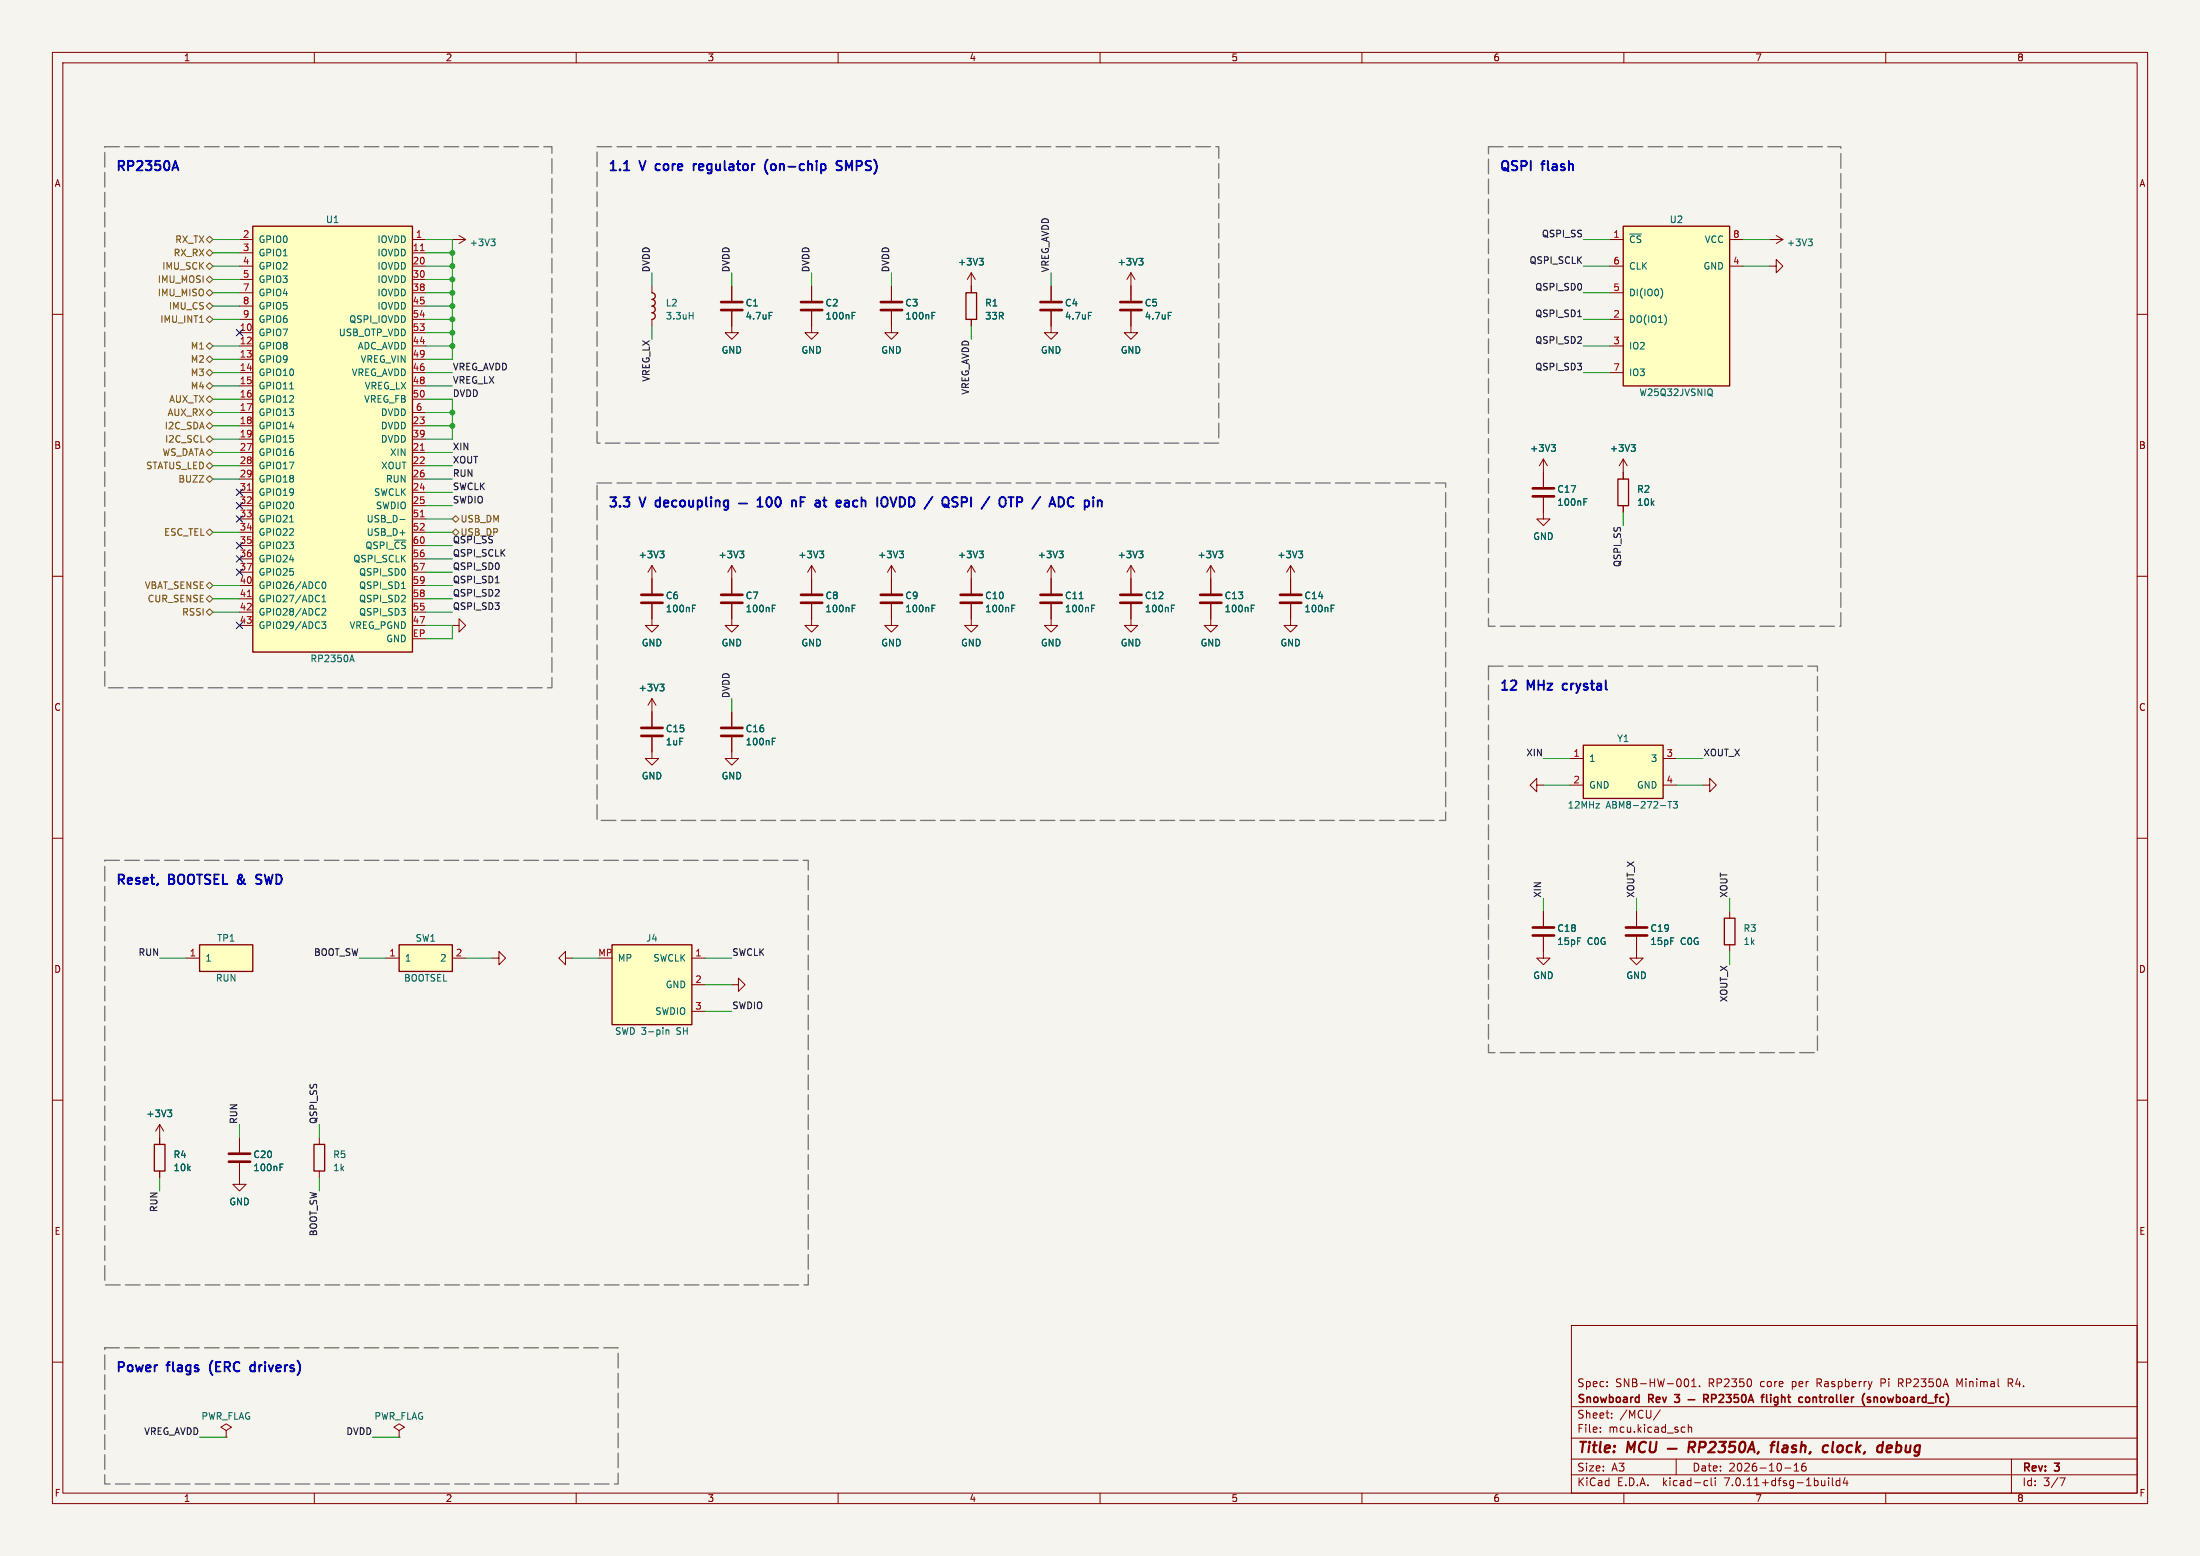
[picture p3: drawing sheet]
<svg xmlns="http://www.w3.org/2000/svg" width="420mm" height="297mm" viewBox="0 0 420 297" stroke-linecap="round" stroke-linejoin="round" font-family="sans-serif">
<path d="M0 0h420v297h-420z" fill="#f5f4ef" stroke="#f5f4ef" stroke-width=".19"/>
<g fill="none" stroke="#840000" stroke-width=".19">
<path d="M10 10h400v277h-400zM12 12h396v273h-396zM60 10v2M110 10v2M160 10v2M210 10v2M260 10v2M310 10v2M360 10v2M10 60h2M45.7 45.7h2.6M45.7 48.3h2.6"/>
<path d="M45.7 50.8h2.6M45.7 53.3h2.6M45.7 55.9h2.6M45.7 58.4h2.6M78.7 45.7h2.6M78.7 48.3h2.6M78.7 50.8h2.6M78.7 53.3h2.6M78.7 55.9h2.6M78.7 58.4h2.6M86.4 45.7h2.5M87.6 45l1.3 .7"/>
<path d="M88.9 45.7l-1.3 .8M124.5 54.6v1.3M139.7 59.2v4.3h1.3l-1.3 1.3-1.3-1.3h1.3M139.7 54.6v3.1M154.9 59.2v4.3h1.3l-1.3 1.3-1.2-1.3h1.2M154.9 54.6v3.1M170.2 59.2v4.3h1.2l-1.2 1.3-1.3-1.3h1.3M170.2 54.6v3.1M185.4 52.1v3.8M185.4 52.1l-.7 1.2M185.4 52.1l.8 1.2M200.7 59.2v4.3h1.2l-1.2 1.3-1.3-1.3h1.3"/>
<path d="M200.7 54.6v3.1M215.9 59.2v4.3h1.3l-1.3 1.3-1.3-1.3h1.3M215.9 52.1v5.6M215.9 52.1l-.8 1.2M215.9 52.1l.8 1.2M307.3 45.7h2.6M307.3 50.8h2.6M307.3 55.9h2.6M330.2 45.7h2.5M330.2 50.8h2.5M337.8 50.8h1.3v-1.3l1.3 1.3-1.3 1.3v-1.3M337.8 45.7h2.6"/>
<path d="M339.1 45l1.3 .7M340.4 45.7l-1.3 .8M408 60h2M45.7 63.5h2.6M45.7 66h2.6M45.7 68.6h2.6M45.7 71.1h2.6M45.7 73.7h2.6M45.7 76.2h2.6M45.7 78.7h2.6M45.7 61h2.6M78.7 63.5h2.6"/>
<path d="M78.7 66h2.6M78.7 68.6h2.6M78.7 71.1h2.6M78.7 73.7h2.6M78.7 76.2h2.6M78.7 78.7h2.6M78.7 61h2.6M124.5 61v1.2M185.4 61v1.2M307.3 66h2.6M307.3 71.1h2.6M307.3 61h2.6"/>
<path d="M45.7 81.3h2.6M45.7 83.8h2.6M45.7 86.4h2.6M45.7 88.9h2.6M45.7 94h2.6M45.7 96.5h2.6M45.7 91.4h2.6M45.7 99.1h2.6M78.7 81.3h2.6M78.7 83.8h2.6M78.7 86.4h2.6M78.7 88.9h2.6"/>
<path d="M78.7 94h2.6M78.7 96.5h2.6M78.7 91.4h2.6M78.7 99.1h2.6M294.6 94.7v4.4h1.3l-1.3 1.2-1.2-1.2h1.2M294.6 87.6l-.7 1.3M294.6 87.6v5.6M294.6 87.6l.8 1.3M309.9 87.6l-.8 1.3M309.9 87.6v3.8M309.9 96.5v1.3M309.9 87.6l.7 1.3"/>
<path d="M10 110h2M45.7 101.6h2.6M45.7 104.1h2.6M45.7 106.7h2.6M45.7 109.2h2.6M45.7 111.8h2.6M45.7 114.3h2.6M45.7 116.8h2.6M45.7 119.4h2.6M78.7 101.6h2.6M78.7 104.1h2.6M78.7 106.7h2.6"/>
<path d="M78.7 109.2h2.6M78.7 111.8h2.6M78.7 114.3h2.6M78.7 116.8h2.6M78.7 119.4h2.6M86.4 119.4h1.2v-1.3l1.3 1.3-1.3 1.3v-1.3M124.5 115.1v4.3h1.2l-1.2 1.3-1.3-1.3h1.3M124.5 108v5.5M124.5 108l-.8 1.2M124.5 108l.7 1.2M139.7 115.1v4.3h1.3l-1.3 1.3-1.3-1.3h1.3M139.7 108v5.5"/>
<path d="M139.7 108l-.8 1.2M139.7 108l.8 1.2M154.9 115.1v4.3h1.3l-1.3 1.3-1.2-1.3h1.2M154.9 108v5.5M154.9 108l-.7 1.2M154.9 108l.8 1.2M170.2 115.1v4.3h1.2l-1.2 1.3-1.3-1.3h1.3M170.2 108v5.5M170.2 108l-.8 1.2M170.2 108l.7 1.2M185.4 115.1v4.3h1.3l-1.3 1.3-1.3-1.3h1.3M185.4 108v5.5"/>
<path d="M185.4 108l-.7 1.2M185.4 108l.8 1.2M200.7 115.1v4.3h1.2l-1.2 1.3-1.3-1.3h1.3M200.7 108v5.5M200.7 108l-.8 1.2M200.7 108l.7 1.2M215.9 115.1v4.3h1.3l-1.3 1.3-1.3-1.3h1.3M215.9 108v5.5M215.9 108l-.8 1.2M215.9 108l.8 1.2M231.1 115.1v4.3h1.3l-1.3 1.3-1.2-1.3h1.2M231.1 108v5.5"/>
<path d="M231.1 108l-.7 1.2M231.1 108l.8 1.2M246.4 115.1v4.3h1.2l-1.2 1.3-1.3-1.3h1.3M246.4 108v5.5M246.4 108l-.8 1.2M246.4 108l.7 1.2M408 110h2M124.5 133.4v5.5M124.5 133.4l-.8 1.2M124.5 133.4l.7 1.2M139.7 135.9v3M10 160h2"/>
<path d="M124.5 140.5v4.3h1.2l-1.2 1.3-1.3-1.3h1.3M139.7 140.5v4.3h1.3l-1.3 1.3-1.3-1.3h1.3M293.4 149.9v-1.3l-1.3 1.3 1.3 1.2v-1.2h1.2M299.7 144.8h2.6M299.7 149.9h2.6M317.5 144.8h2.5M317.5 149.9h2.5M325.1 149.9h1.3v-1.3l1.3 1.3-1.3 1.2v-1.2M408 160h2M294.6 178.6v4.3h1.3l-1.3 1.3-1.2-1.3h1.2M294.6 174v3M312.4 178.6v4.3h1.3l-1.3 1.3-1.3-1.3h1.3"/>
<path d="M312.4 174v3M330.2 174v1.3M35.6 182.9h2.5M73.7 182.9h2.5M86.4 182.9h2.5M94 182.9h1.2v-1.3l1.3 1.3-1.3 1.3v-1.3M107.9 182.9v-1.3l-1.2 1.3 1.2 1.3v-1.3h1.3M132.1 182.9h2.5M132.1 188h2.5M132.1 193h2.5M139.7 188h1.3v-1.3l1.2 1.3-1.2 1.2v-1.2M330.2 180.3v1.3"/>
<path d="M10 210h2M30.5 214.6v3.8M30.5 214.6l-.8 1.3M30.5 214.6l.7 1.3M45.7 217.2v3M61 217.2v1.2M408 210h2M30.5 223.5v1.3M45.7 221.7v4.4h1.3l-1.3 1.2-1.3-1.2h1.3M61 223.5v1.3M10 260h2M300 253h108v32h-108z"/>
<path d="M408 260h2M43.2 273l1-.6-1-.6-1 .6 1 .6v1.3M43.2 274.3h.1M76.2 273l1-.6-1-.6-1 .6 1 .6v1.3M76.2 274.3h.1M300 278.5h108M300 274.5h108M300 268.5h108M305.5 273.2v.2M305.5 272.5v.1M307.7 270.5v.2M307.7 269.8v.1"/>
<path d="M316.9 269.1l-1.2 1.9M320 278.5v3M321.2 272.4l.5 .1M321.7 273.3l-.5 .1M322 263.2a.94 .94 0 0 1 0 1.5M322.3 272.5l.2-.1 .4 .1v.9M322.3 271.9v1.5M322.9 264.7h.9M322.9 263.6l.5-.4v1.5M324.4 264.5v.2M334.3 263.5v.9M342.5 279.7l.4-.4v1.5"/>
<path d="M344.4 279.3l-.2 .1a1.01 1.01 0 0 0 0 1.4l.5-.2 .1-.5-.3-.2h-.3l-.3 .2M362.4 264h.6M363 263.2h-.6v1.5M374.1 264.3l-.5-1.1v1.5M383.4 264h.5M383.7 264l.5 .7M383.9 263.2h-.5v1.5M384 278.5v6.5M60 285v2M110 285v2M160 285v2M210 285v2"/>
<path d="M260 285v2M300 281.5h108M310 285v2M325.6 282.6l.4 .1M326 283.5l-.4 .1M326.7 282.1v1.3l.2 .2M327.4 282.1v.1M327.4 282.6v1M340.7 280.2h1.2M342.5 280.8h.9M349.1 282.1v.1M349.1 282.6v1"/>
<path d="M349.8 282.1v1.3l.2 .2M351.2 282.7l-.4-.1-.3 .3 .2 .6h.5M351.2 282.1v1.5M352.2 282l-.3 1.1h.9M352.6 282.6v1M360 285v2M393.2 282.1h1l-.6 1.5"/>
</g>
<g fill="none" stroke="#840000" stroke-width=".4">
<path d="M318.4 276.5h1.7M322.4 276.3h.8a.55 .55 0 0 0 .4-.5 .55 .55 0 0 0-.3-.6h-.8l-.2 2M322.9 276.3l.5 .9M324.4 276.3h.8a.55 .55 0 0 0 .4-.5 .55 .55 0 0 0-.3-.6h-.8l-.2 2M326.4 275.4l.3-.2h.5l.3 .2v.4l-.1 .3-1.3 1.1h1.2M328.3 275.2h1.2l-.8 .8 .6 .2-.1 .8-.3 .2h-.6l-.3-.2M331.3 275.2h-1l-.2 1 .3-.2 .7 .1 .2 .2-.2 .7-.3 .2h-.5l-.3-.2M332.3 275.4a.46 .46 0 0 1 .5-.2 .46 .46 0 0 1 .4 .4 1.15 1.15 0 0 1-.8 1.6l-.2-.1a1.53 1.53 0 0 1 .1-1.7zM333.6 277.2l.9-2 .5 2M333.9 276.6h.9M335.7 277.1l-.2 .4M338 275.9h.7"/>
<path d="M338.8 275.2l-.4 .1-.1 .2-.2 1.7M339.5 275.2l-.2 1.7 .2 .3M348.5 275.9l.5 .1M348.9 277.1l-.2 .1M350 275.2l-.2 1.7 .2 .3M360.2 276.5l1-.2-.1-.3-.5-.1-.4 .3v.9h.8"/>
</g>
<g fill="none" stroke="#840000" stroke-width=".3">
<path d="M319.7 266.2h.9M319.7 267.5l.2 .2M322.3 267.2h1.2M325.3 267l.7-.1 .1-.2-.1-.4-.2-.1h-.5v1.5M325.6 267l.5 .7M326.8 267l.7-.1 .1-.2-.1-.4-.2-.1h-.5v1.5M328.2 266.3l.6-.1 .2 .1v.3l-.9 1.1h.9M329.5 266.2h1l-.5 .6 .4 .1v.6l-.2 .2-.7-.2M331.8 266.2h-.7l-.1 .7 .3-.1h.5l.1 .2-.1 .5-.2 .2-.6-.2M332.7 266.3l.1-.1a.8 .8 0 0 1 .5 .7 .8 .8 0 0 1-.5 .8 1 1 0 0 1-.1-1.4zM333.8 267.7l.5-1.5 .5 1.5M333.9 267.3h.7"/>
<path d="M336.2 266.7h.6M336.8 266.2l-.4 .2v1.3M337.3 266.2v1.3l.2 .2M338 266.2v.1M338 266.7v1M344.8 266.8l.4-.1 .3 .3v.4l-.3 .3-.4-.1-.1-.2zM356.7 267.2l.3 .1 .1 .2-.2 .2h-.3M356.7 266.7l.3 .1M357.8 266.8l.2-.1 .3 .1 .1 .9M357.8 266.7v1"/>
</g>
<g fill="none" stroke="#006464" stroke-width=".19">
<path d="M93.7 45.6h.8l-.4 .5M94.3 46.1l.2 .3v.3l-.2 .2M132.3 59.6v1.3M146.8 59.6h.6M162.7 59.6h.6M177.9 59.6h.6M186.9 49.3h.8l-.4 .5M187.5 49.8l.2 .2v.3l-.2 .3M207.8 59.6h.6M217.4 49.3h.8l-.4 .5M218 49.8l.2 .2v.3l-.2 .3M223 59.6h.6"/>
<path d="M317.1 55.1a1.49 1.49 0 0 1 0 1.8M345.2 45.6h.8l-.5 .5M345.7 46.1l.3 .3v.3l-.3 .2M55.3 74.2h.7M131.6 60.2h.7M162.7 60.2h.4M177.9 60.2h.4M318.1 60.6v.9M326.7 74.3a.91 .91 0 0 1 0 1.1l.2 .2M55.3 99.6h.7M76.4 99.2h.9M296.2 84.9h.7l-.4 .5"/>
<path d="M296.7 85.4l.2 .2v.3l-.2 .2M302.4 95.8h.4M302.4 95.2h.6M311.4 84.9h.8l-.4 .5M311.9 85.4l.3 .2v.3l-.3 .2M61.4 118.7h.8l-.4 .5 .3 .1v.5l-.1 .2-.6-.2M61.5 116.3l.5-.2 .2 .4-.8 .9h.8M61.5 114.9h.7M61.5 114l.3-.4v1.3M61.6 111.2l.2-.1a.68 .68 0 0 1 .4 .6 .68 .68 0 0 1-.4 .6l-.3-.4zM76.7 112.3h.7M126 105.2h.8l-.5 .5"/>
<path d="M126.5 105.7l.3 .2v.3l-.3 .3M132.2 116.1h.4M132.2 115.5h.6M141.2 105.2h.8l-.4 .5M141.8 105.7l.2 .2v.3l-.2 .3M147.4 116.1h.5M147.4 115.5h.6M156.5 105.2h.7l-.4 .5M157 105.7l.2 .2v.3l-.2 .3M162.7 116.1h.4M162.7 115.5h.6M171.7 105.2h.8l-.4 .5"/>
<path d="M172.2 105.7l.3 .2v.3l-.3 .3M177.9 116.1h.4M177.9 115.5h.6M186.9 105.2h.8l-.4 .5M187.5 105.7l.2 .2v.3l-.2 .3M193.2 116.1h.4M193.2 115.5h.6M202.2 105.2h.8l-.5 .5M202.7 105.7l.3 .2v.3l-.3 .3M206 114.3h.8M208.4 116.1h.4M208.4 115.5h.6"/>
<path d="M217.4 105.2h.8l-.4 .5M218 105.7l.2 .2v.3l-.2 .3M223.6 116.1h.5M223.6 115.5h.6M232.7 105.2h.7l-.4 .5M233.2 105.7l.2 .2v.3l-.2 .3M238.9 116.1h.4M238.9 115.5h.6M247.9 105.2h.8l-.4 .5M248.4 105.7l.3 .2v.3l-.3 .3M254.1 116.1h.4M254.1 115.5h.6"/>
<path d="M66.9 125.9h.6M67.2 125l.4 1.3M126 130.6h.8l-.5 .5M126.5 131.1l.3 .2v.3l-.3 .3M147.4 141.5h.5M147.4 140.9h.6M318.4 153h.7M318.8 153v1.2M319.4 153h.8l-.4 .5 .4 .1v.5l-.2 .1-.6-.1M127.2 196.6v.8M127.2 196.7l.1-.1h.3l.1 .8M32 211.9h.8l-.4 .5"/>
<path d="M32.5 212.4l.3 .2v.3l-.3 .2M53.5 222.8h.4M53.5 222.2h.6"/>
</g>
<g fill="none" stroke="#840000" stroke-width=".51">
<path d="M137.7 59.2h4M137.7 57.7h4M152.9 59.2h4.1M152.9 57.7h4.1M168.1 59.2h4.1M168.1 57.7h4.1M198.6 59.2h4.1M198.6 57.7h4.1M213.9 59.2h4M213.9 57.7h4M292.6 94.7h4.1M292.6 93.2h4.1"/>
<path d="M122.4 115.1h4.1M122.4 113.5h4.1M137.7 115.1h4M137.7 113.5h4M152.9 115.1h4.1M152.9 113.5h4.1M168.1 115.1h4.1M168.1 113.5h4.1M183.4 115.1h4.1M183.4 113.5h4.1M198.6 115.1h4.1M198.6 113.5h4.1"/>
<path d="M213.9 115.1h4M213.9 113.5h4M229.1 115.1h4.1M229.1 113.5h4.1M244.3 115.1h4.1M244.3 113.5h4.1M122.4 138.9h4.1M137.7 138.9h4M122.4 140.5h4.1M137.7 140.5h4M292.6 178.6h4.1M292.6 177h4.1"/>
<path d="M310.4 178.6h4.1M310.4 177h4.1M43.7 221.7h4.1M43.7 220.2h4.1"/>
</g>
<path d="M48.3 43.2h30.4v81.3h-30.4zM124.5 55.9a.64 .64 0 0 1 .6 .6 .64 .64 0 0 1-.6 .7 .64 .64 0 0 1 .6 .6 .64 .64 0 0 1-.6 .6 .64 .64 0 0 1 .6 .7 .64 .64 0 0 1-.6 .6 .64 .64 0 0 1 .6 .6 .64 .64 0 0 1-.6 .7M184.4 55.9h2v5.1h-2zM309.9 43.2h20.3v30.5h-20.3zM308.9 91.4h2v5.1h-2zM302.3 142.2h15.2v10.2h-15.2zM329.2 175.3h2v5h-2zM38.1 180.3h10.2v5.1h-10.2zM76.2 180.3h10.2v5.1h-10.2zM116.8 180.3h15.3v15.3h-15.3zM29.5 218.4h2v5.1h-2zM59.9 218.4h2.1v5.1h-2.1z" fill="none" stroke="#840000" stroke-width=".25"/>
<g fill="#ffffc2" stroke="#ffffc2" stroke-width=".19">
<path d="M48.3 43.2h30.4v81.3h-30.4z"/>
<path d="M116.8 180.3h15.3v15.3h-15.3z"/>
<path d="M38.1 180.3h10.2v5.1h-10.2z"/>
<path d="M76.2 180.3h10.2v5.1h-10.2z"/>
<path d="M309.9 43.2h20.3v30.5h-20.3z"/>
<path d="M302.3 142.2h15.2v10.2h-15.2z"/>
</g>
<path d="M80.3 47.8h.7M47.2 93.6h.8M80.3 85.9h.7M80.3 98.6h.7M47.2 113.9h.8" fill="none" stroke="#a90000" stroke-width=".19"/>
<g fill="none" stroke="#725600" stroke-width=".19">
<path d="M39.4 58.4l.6-.6 .6 .6-.6 .7zM39.4 55.9l.6-.7 .6 .7-.6 .6zM39.4 53.3l.6-.6 .6 .6-.6 .7zM39.4 50.8l.6-.6 .6 .6-.6 .6zM39.4 48.3l.6-.7 .6 .7-.6 .6zM39.4 45.7l.6-.6 .6 .6-.6 .7zM39.4 66l.6-.6 .6 .6-.6 .7zM39.4 61l.6-.7 .6 .7-.6 .6zM39.4 78.7l.6-.6 .6 .6-.6 .7zM39.4 68.6l.6-.7 .6 .7-.6 .6zM39.4 71.1l.6-.6 .6 .6-.6 .7zM39.4 73.7l.6-.7 .6 .7-.6 .6z"/>
<path d="M39.4 76.2l.6-.6 .6 .6-.6 .6zM39.4 88.9l.6-.6 .6 .6-.6 .6zM39.4 81.3l.6-.7 .6 .7-.6 .6zM39.4 91.4l.6-.6 .6 .6-.6 .7zM39.4 86.4l.6-.7 .6 .7-.6 .6zM40 83.2l.6 .6-.6 .7-.6-.7zM86.4 99.1l.6-.7 .6 .7-.6 .6zM39.4 111.8l.6-.7 .6 .7-.6 .6zM39.4 101.6l.6-.6 .6 .6-.6 .6zM39.4 114.3l.6-.6 .6 .6-.6 .6zM39.4 116.8l.6-.6 .6 .6-.6 .7zM86.4 101.6l.6-.6 .6 .6-.6 .6z"/>
</g>
<path d="M301.2 60.4h.7M94.6 111.2h.7" fill="none" stroke="#0f0f0f" stroke-width=".19"/>
<g fill="none" stroke="#0000c2" stroke-width=".36">
<path d="M33 32h.9M33.5 30.7l.6 1.8M119.1 32.5h1.1M125.2 31.5v.8M132.4 31.3v1.2M132.9 31.3l-.3 .1-.2 .3M146.6 30.5a2.06 2.06 0 0 0 0 2.7M147.5 31.3l-.3 .4v.5l.3 .3M160.7 30.8l-.7-.1-.2 .2v.5l.7 .3 .2 .5-.3 .3-.7-.1M162.1 32l-.6-1.3v1.8M125.2 95.7v.8M141.1 96.1h1.5"/>
<path d="M144.6 96.7h1M144.6 95.4l.5-.5v1.8M146.5 95.1l.4-.2a1.13 1.13 0 0 1 0 1.8l-.3-.1-.2-.2-.1-.8zM148.3 95l.3-.1a1.13 1.13 0 0 1 0 1.8h-.2a1.2 1.2 0 0 1-.1-1.7zM151.2 95.5v1.2M151.2 95.7a.45 .45 0 0 1 .8 .1v.9M152.8 95.8h.6M153.7 94.9h-.9v1.8M163.5 95.5h-.3l-.4 .4 .1 .6 .6 .2M171.2 94.9l-.6 1.8M172.2 94.9h-.4v1.8h.4M183.6 94.9h.7l.2 .2a.49 .49 0 0 1-.2 .8h-.7"/>
<path d="M185.4 94.9v1.8M192.5 94.9h1M198.6 94.8l-1.6 2.3M204.6 94.9l.3 .2M204.9 96.5l-.3 .2M207.6 95.5l.3 .4v.5l-.3 .3M208.7 94.9v.2M208.7 95.5v1.2M298.4 130.6v.9M48.9 168.6h.9M49.9 167l-.7-.1-.3 .4 .2 .4 .7 .3M48.6 260.7l-.5-.1-.3 .3v.5l.2 .3h.6"/>
</g>
<path d="M20 28h85.4v103.3h-85.4v-103.3M114 28h118.7v56.6h-118.7v-56.6M284.2 28h67.2v91.5h-67.2v-91.5M114 92.2h162v64.4h-162v-64.4M284.2 127.2h62.8v73.7h-62.8v-73.7M20 164.2h134.3v81.1h-134.3v-81.1M20 257.3h98v26h-98v-26" fill="none" stroke="#787878" stroke-width=".25" stroke-dasharray="2.8 1"/>
<g fill="none" stroke="#009600" stroke-width=".19">
<path d="M40.6 50.8h5.1M40.6 48.3h5.1M40.6 53.3h5.1M40.6 45.7h5.1M40.6 55.9h5.1M40.6 58.4h5.1M81.3 50.8h5.1M81.3 48.3h5.1M81.3 53.3h5.1M81.3 45.7h5.1v22.9h-5.1M81.3 55.9h5.1M81.3 58.4h5.1"/>
<path d="M124.5 52.1v2.5M139.7 52.1v2.5M154.9 52.1v2.5M170.2 52.1v2.5M200.7 52.1v2.5M302.3 50.8h5M302.3 45.7h5M302.3 55.9h5M332.7 50.8h5.1M332.7 45.7h5.1M40.6 66h5.1M40.6 71.1h5.1"/>
<path d="M40.6 76.2h5.1M40.6 78.7h5.1M40.6 73.7h5.1M40.6 61h5.1M40.6 68.6h5.1M81.3 66h5.1M81.3 71.1h5.1M81.3 76.2h5.1v7.6h-5.1M81.3 78.7h5.1M81.3 73.7h5.1M81.3 63.5h5.1M81.3 61h5.1"/>
<path d="M124.5 62.2v2.6M185.4 62.2v2.6M302.3 66h5M302.3 71.1h5M302.3 61h5M40.6 81.3h5.1M40.6 83.8h5.1M40.6 86.4h5.1M40.6 88.9h5.1M40.6 91.4h5.1M81.3 81.3h5.1M81.3 86.4h5.1"/>
<path d="M81.3 88.9h5.1M81.3 91.4h5.1M81.3 94h5.1M81.3 96.5h5.1M81.3 99.1h5.1M309.9 97.8v2.5M40.6 114.3h5.1M40.6 116.8h5.1M40.6 101.6h5.1M40.6 111.8h5.1M81.3 119.4h5.1v2.5h-5.1M81.3 114.3h5.1"/>
<path d="M81.3 116.8h5.1M81.3 101.6h5.1M81.3 111.8h5.1M81.3 104.1h5.1M81.3 106.7h5.1M81.3 109.2h5.1M139.7 133.4v2.5M294.6 149.9h5.1M294.6 144.8h5.1M320 149.9h5.1M320 144.8h5.1M294.6 171.5v2.5"/>
<path d="M312.4 171.5v2.5M330.2 171.5v2.5M30.5 182.9h5.1M68.6 182.9h5.1M88.9 182.9h5.1M109.2 182.9h5.1M134.6 182.9h5.1M134.6 188h5.1M134.6 193h5.1M330.2 181.6v2.6M45.7 214.6v2.6M61 214.6v2.6"/>
<path d="M30.5 224.8v2.5M61 224.8v2.5M38.1 274.3h5.1M71.1 274.3h5.1"/>
</g>
<g fill="none" stroke="#000084" stroke-width=".19">
<path d="M45.1 62.9l1.2 1.2M46.3 62.9l-1.2 1.2M45.1 93.4l1.2 1.2M45.1 95.9l1.2 1.2M45.1 98.5l1.2 1.2M46.3 93.4l-1.2 1.2M46.3 95.9l-1.2 1.2M46.3 98.5l-1.2 1.2M45.1 103.5l1.2 1.2M45.1 106.1l1.2 1.2M45.1 108.6l1.2 1.2M45.1 118.8l1.2 1.2"/>
<path d="M46.3 103.5l-1.2 1.2M46.3 106.1l-1.2 1.2M46.3 108.6l-1.2 1.2M46.3 118.8l-1.2 1.2"/>
</g>
<g fill="#009600" stroke="#009600" stroke-width=".19">
<circle cx="86.4" cy="48.3" r=".46"/>
<circle cx="86.4" cy="50.8" r=".46"/>
<circle cx="86.4" cy="53.3" r=".46"/>
<circle cx="86.4" cy="55.9" r=".46"/>
<circle cx="86.4" cy="58.4" r=".46"/>
<circle cx="86.4" cy="61" r=".46"/>
<circle cx="86.4" cy="63.5" r=".46"/>
<circle cx="86.4" cy="66" r=".46"/>
<circle cx="86.4" cy="78.7" r=".46"/>
<circle cx="86.4" cy="81.3" r=".46"/>
</g>
<g font-size="2.8" fill="#840000">
<text x="301" y="277.9">Title:</text>
<text x="310.6" y="277.9">MCU</text>
<text x="340.6" y="277.9">flash,</text>
<text x="351.3" y="277.9">clock,</text>
<text x="362.5" y="277.9">debug</text>
</g>
<g font-size="2.5" fill="#0000c2">
<text x="22" y="32.8">RP2350A</text>
<text x="116" y="32.8">1.1</text>
<text x="122.4" y="32.8">V</text>
<text x="126" y="32.8">core</text>
<text x="133.9" y="32.8">regulator</text>
<text x="148.3" y="32.8">(on-chip</text>
<text x="162.7" y="32.8">SMPS)</text>
<text x="286.2" y="32.8">QSPI</text>
<text x="294.5" y="32.8">flash</text>
<text x="116" y="97">3.3</text>
<text x="122.4" y="97">V</text>
<text x="126" y="97">decoupling</text>
<text x="154.1" y="97">nF</text>
<text x="159.4" y="97">at</text>
<text x="164.1" y="97">each</text>
<text x="172.6" y="97">IOVDD</text>
<text x="182.5" y="97">/</text>
<text x="186.5" y="97">QSPI</text>
<text x="194.9" y="97">/</text>
<text x="198.8" y="97">OTP</text>
<text x="206" y="97">/</text>
<text x="210" y="97">ADC</text>
<text x="286.2" y="131.9">12</text>
<text x="291.7" y="131.9">MHz</text>
<text x="299.2" y="131.9">crystal</text>
<text x="22" y="169">Reset,</text>
<text x="32.3" y="169">BOOTSEL &amp;</text>
<text x="50.5" y="169">SWD</text>
<text x="22" y="262">Power</text>
<text x="32.1" y="262">flags</text>
<text x="40.8" y="262">(ERC</text>
<text x="49.4" y="262">drivers)</text>
</g>
<g font-size="2.1" fill="#840000">
<text x="301" y="268.2">Snowboard</text>
<text x="301" y="265">Spec:</text>
<text x="308.4" y="265">SNB-HW-001.</text>
<text x="314.8" y="268.2">Rev</text>
<text x="320.5" y="268.2">3</text>
<text x="326.2" y="265">RP2350</text>
<text x="336.2" y="265">core</text>
<text x="338.8" y="268.2">flight</text>
<text x="342.3" y="265">per</text>
<text x="346.5" y="268.2">controller</text>
<text x="347.2" y="265">Raspberry</text>
<text x="359.2" y="268.2">(snowboard_fc)</text>
<text x="359.6" y="265">Pi</text>
<text x="363.1" y="265">RP2350A</text>
<text x="374.4" y="265">Minimal</text>
<text x="384.3" y="265">R4.</text>
<text x="301" y="273.7">File:</text>
<text x="301" y="271">Sheet:</text>
<text x="307.1" y="273.7">mcu.kicad_sch</text>
<text x="309.2" y="271">/MCU/</text>
<text x="301" y="281.1">Size:</text>
<text x="307.6" y="281.1">A3</text>
<text x="323" y="281.1">Date:</text>
<text x="330" y="281.1">2026-10-16</text>
<text x="386" y="281.3">Rev:</text>
<text x="392.4" y="281.3">3</text>
<text x="301" y="283.9">KiCad</text>
<text x="308.7" y="283.9">E.D.A.</text>
<text x="317.6" y="283.9">kicad-cli</text>
<text x="329.5" y="283.9">7.0.11+dfsg-1build4</text>
<text x="386" y="283.9">Id:</text>
<text x="390.1" y="283.9">3/7</text>
</g>
<g font-size="1.8" fill="#840000">
<text x="35" y="11.9">1</text>
<text x="85" y="11.9">2</text>
<text x="135" y="11.9">3</text>
<text x="185" y="11.9">4</text>
<text x="235" y="11.9">5</text>
<text x="285" y="11.9">6</text>
<text x="335" y="11.9">7</text>
<text x="385" y="11.9">8</text>
<text x="10.3" y="35.9">A</text>
<text x="408.3" y="35.9">A</text>
<text x="10.3" y="85.9">B</text>
<text x="408.2" y="85.9">B</text>
<text x="10.3" y="135.9">C</text>
<text x="408.2" y="135.9">C</text>
<text x="10.3" y="185.9">D</text>
<text x="408.2" y="185.9">D</text>
<text x="10.3" y="235.9">E</text>
<text x="408.3" y="235.9">E</text>
<text x="10.3" y="285.9">F</text>
<text x="35" y="286.9">1</text>
<text x="85" y="286.9">2</text>
<text x="135" y="286.9">3</text>
<text x="185" y="286.9">4</text>
<text x="235" y="286.9">5</text>
<text x="285" y="286.9">6</text>
<text x="335" y="286.9">7</text>
<text x="385" y="286.9">8</text>
<text x="408.3" y="285.9">F</text>
</g>
<g font-size="1.8" fill="#725600">
<text x="33.4" y="46.6">RX_TX</text>
<text x="30.9" y="51.7">IMU_SCK</text>
<text x="33" y="49.1">RX_RX</text>
<text x="30" y="56.7">IMU_MISO</text>
<text x="30" y="54.2">IMU_MOSI</text>
<text x="32.1" y="59.3">IMU_CS</text>
<text x="30.5" y="61.8">IMU_INT1</text>
<text x="36.3" y="66.9">M1</text>
<text x="36.3" y="69.4">M2</text>
<text x="36.3" y="72">M3</text>
<text x="32.2" y="77.1">AUX_TX</text>
<text x="36.3" y="74.5">M4</text>
<text x="31.4" y="82.1">I2C_SDA</text>
<text x="31.9" y="79.6">AUX_RX</text>
<text x="27.8" y="89.8">STATUS_LED</text>
<text x="30.9" y="87.2">WS_DATA</text>
<text x="31.4" y="84.7">I2C_SCL</text>
<text x="34" y="92.3">BUZZ</text>
<text x="87.8" y="99.9">USB_DM</text>
<text x="31.2" y="102.5">ESC_TEL</text>
<text x="27.5" y="112.6">VBAT_SENSE</text>
<text x="28.1" y="115.2">CUR_SENSE</text>
<text x="34.7" y="117.7">RSSI</text>
</g>
<g font-size="1.8" fill="#a90000">
<text x="46.3" y="45.5">2</text>
<text x="79.3" y="45.5">1</text>
<text x="307.9" y="45.5">1</text>
<text x="330.8" y="45.5">8</text>
<text x="46.3" y="48">3</text>
<text x="46.3" y="50.5">4</text>
<text x="46.3" y="53.1">5</text>
<text x="78.7" y="48">11</text>
<text x="78.7" y="50.5">20</text>
<text x="78.7" y="53.1">30</text>
<text x="307.9" y="50.5">6</text>
<text x="330.8" y="50.5">4</text>
<text x="46.3" y="55.6">7</text>
<text x="46.3" y="58.2">8</text>
<text x="78.7" y="55.6">38</text>
<text x="78.7" y="58.2">45</text>
<text x="307.9" y="55.6">5</text>
<text x="45.7" y="63.2">10</text>
<text x="45.7" y="65.8">12</text>
<text x="46.3" y="60.7">9</text>
<text x="78.7" y="65.8">44</text>
<text x="78.7" y="63.2">53</text>
<text x="78.7" y="60.7">54</text>
<text x="307.9" y="60.7">2</text>
<text x="307.9" y="65.8">3</text>
<text x="45.7" y="68.3">13</text>
<text x="45.7" y="70.9">14</text>
<text x="78.7" y="70.9">46</text>
<text x="78.7" y="68.3">49</text>
<text x="307.9" y="70.9">7</text>
<text x="45.7" y="73.4">15</text>
<text x="45.7" y="75.9">16</text>
<text x="78.7" y="73.4">48</text>
<text x="78.7" y="75.9">50</text>
<text x="45.7" y="78.5">17</text>
<text x="45.7" y="81">18</text>
<text x="45.7" y="83.6">19</text>
<text x="78.7" y="81">23</text>
<text x="78.7" y="83.6">39</text>
<text x="79.3" y="78.5">6</text>
<text x="45.7" y="86.1">27</text>
<text x="45.7" y="88.6">28</text>
<text x="78.7" y="86.1">21</text>
<text x="78.7" y="88.6">22</text>
<text x="45.7" y="91.2">29</text>
<text x="45.7" y="93.7">31</text>
<text x="78.7" y="93.7">24</text>
<text x="78.7" y="91.2">26</text>
<text x="45.7" y="96.3">32</text>
<text x="45.7" y="98.8">33</text>
<text x="45.7" y="101.3">34</text>
<text x="78.7" y="96.3">25</text>
<text x="78.7" y="98.8">51</text>
<text x="78.7" y="101.3">52</text>
<text x="45.7" y="103.9">35</text>
<text x="45.7" y="106.4">36</text>
<text x="78.7" y="106.4">56</text>
<text x="78.7" y="103.9">60</text>
<text x="45.7" y="109">37</text>
<text x="45.7" y="111.5">40</text>
<text x="78.7" y="109">57</text>
<text x="78.7" y="111.5">59</text>
<text x="45.7" y="114">41</text>
<text x="45.7" y="116.6">42</text>
<text x="45.7" y="119.1">43</text>
<text x="78.7" y="119.1">47</text>
<text x="78.7" y="116.6">55</text>
<text x="78.7" y="114">58</text>
<text x="78.7" y="121.7">EP</text>
<text x="300.3" y="144.5">1</text>
<text x="300.3" y="149.6">2</text>
<text x="318.1" y="144.5">3</text>
<text x="318.1" y="149.6">4</text>
<text x="36.1" y="182.6">1</text>
<text x="74.2" y="182.6">1</text>
<text x="86.9" y="182.6">2</text>
<text x="114.1" y="182.6">MP</text>
<text x="132.6" y="182.6">1</text>
<text x="132.6" y="187.7">2</text>
<text x="132.6" y="192.8">3</text>
</g>
<g font-size="1.8" fill="#006464">
<text x="49.3" y="46.6">GPIO0</text>
<text x="62.1" y="42.8">U1</text>
<text x="72" y="46.6">IOVDD</text>
<text x="89.6" y="47.2">+3V3</text>
<text x="310.9" y="46.6">~{CS}</text>
<text x="318.7" y="42.8">U2</text>
<text x="325.4" y="46.6">VCC</text>
<text x="341" y="47.2">+3V3</text>
<text x="49.3" y="49.1">GPIO1</text>
<text x="49.3" y="51.7">GPIO2</text>
<text x="72" y="49.1">IOVDD</text>
<text x="72" y="51.7">IOVDD</text>
<text x="182.8" y="50.9">+3V3</text>
<text x="213.3" y="50.9">+3V3</text>
<text x="310.9" y="51.7">CLK</text>
<text x="325.1" y="51.7">GND</text>
<text x="49.3" y="54.2">GPIO3</text>
<text x="49.3" y="56.7">GPIO4</text>
<text x="49.3" y="59.3">GPIO5</text>
<text x="72" y="54.2">IOVDD</text>
<text x="72" y="56.7">IOVDD</text>
<text x="72" y="59.3">IOVDD</text>
<text x="127" y="58.7">L2</text>
<text x="142.2" y="58.7">C1</text>
<text x="157.5" y="58.7">C2</text>
<text x="172.7" y="58.7">C3</text>
<text x="188" y="58.7">R1</text>
<text x="203.2" y="58.7">C4</text>
<text x="218.4" y="58.7">C5</text>
<text x="310.9" y="56.7">DI(IO0)</text>
<text x="49.3" y="64.4">GPIO7</text>
<text x="49.3" y="61.8">GPIO6</text>
<text x="64.6" y="64.4">USB_OTP_VDD</text>
<text x="66.6" y="61.8">QSPI_IOVDD</text>
<text x="127" y="61.2">3.3uH</text>
<text x="142.2" y="61.2">4.7uF</text>
<text x="157.5" y="61.2">100nF</text>
<text x="172.7" y="61.2">100nF</text>
<text x="188" y="61.2">33R</text>
<text x="203.2" y="61.2">4.7uF</text>
<text x="218.4" y="61.2">4.7uF</text>
<text x="310.9" y="61.8">DO(IO1)</text>
<text x="49.3" y="66.9">GPIO8</text>
<text x="49.3" y="69.4">GPIO9</text>
<text x="49.3" y="72">GPIO10</text>
<text x="67.1" y="72">VREG_AVDD</text>
<text x="68.2" y="66.9">ADC_AVDD</text>
<text x="68.8" y="69.4">VREG_VIN</text>
<text x="137.7" y="67.7">GND</text>
<text x="152.9" y="67.7">GND</text>
<text x="168.1" y="67.7">GND</text>
<text x="198.6" y="67.7">GND</text>
<text x="213.9" y="67.7">GND</text>
<text x="310.9" y="66.9">IO2</text>
<text x="310.9" y="72">IO3</text>
<text x="49.3" y="74.5">GPIO11</text>
<text x="49.3" y="77.1">GPIO12</text>
<text x="69.4" y="77.1">VREG_FB</text>
<text x="69.5" y="74.5">VREG_LX</text>
<text x="312.9" y="75.8">W25Q32JVSNIQ</text>
<text x="49.3" y="79.6">GPIO13</text>
<text x="49.3" y="82.1">GPIO14</text>
<text x="72.6" y="82.1">DVDD</text>
<text x="72.6" y="79.6">DVDD</text>
<text x="49.3" y="84.7">GPIO15</text>
<text x="49.3" y="87.2">GPIO16</text>
<text x="49.3" y="89.8">GPIO17</text>
<text x="72.6" y="84.7">DVDD</text>
<text x="72.7" y="89.8">XOUT</text>
<text x="74.4" y="87.2">XIN</text>
<text x="292" y="86.4">+3V3</text>
<text x="307.2" y="86.4">+3V3</text>
<text x="49.3" y="92.3">GPIO18</text>
<text x="49.3" y="94.8">GPIO19</text>
<text x="71.3" y="94.8">SWCLK</text>
<text x="73.6" y="92.3">RUN</text>
<text x="297.2" y="94.2">C17</text>
<text x="312.4" y="94.2">R2</text>
<text x="49.3" y="97.4">GPIO20</text>
<text x="49.3" y="99.9">GPIO21</text>
<text x="69.9" y="99.9">USB_D-</text>
<text x="71.7" y="97.4">SWDIO</text>
<text x="297.2" y="96.7">100nF</text>
<text x="312.4" y="96.7">10k</text>
<text x="49.3" y="102.5">GPIO22</text>
<text x="49.3" y="105">GPIO23</text>
<text x="49.3" y="107.5">GPIO24</text>
<text x="67.4" y="107.5">QSPI_SCLK</text>
<text x="69.7" y="105">QSPI_~{CS}</text>
<text x="69.9" y="102.5">USB_D+</text>
<text x="121.8" y="106.8">+3V3</text>
<text x="137.1" y="106.8">+3V3</text>
<text x="152.3" y="106.8">+3V3</text>
<text x="167.5" y="106.8">+3V3</text>
<text x="182.8" y="106.8">+3V3</text>
<text x="198" y="106.8">+3V3</text>
<text x="213.3" y="106.8">+3V3</text>
<text x="228.5" y="106.8">+3V3</text>
<text x="243.7" y="106.8">+3V3</text>
<text x="292.6" y="103.3">GND</text>
<text x="49.3" y="110.1">GPIO25</text>
<text x="49.3" y="112.6">GPIO26/ADC0</text>
<text x="68.4" y="110.1">QSPI_SD0</text>
<text x="68.4" y="112.6">QSPI_SD1</text>
<text x="49.3" y="115.2">GPIO27/ADC1</text>
<text x="49.3" y="117.7">GPIO28/ADC2</text>
<text x="68.4" y="117.7">QSPI_SD3</text>
<text x="68.4" y="115.2">QSPI_SD2</text>
<text x="127" y="114.6">C6</text>
<text x="127" y="117.1">100nF</text>
<text x="142.2" y="114.6">C7</text>
<text x="142.2" y="117.1">100nF</text>
<text x="157.5" y="114.6">C8</text>
<text x="157.5" y="117.1">100nF</text>
<text x="172.7" y="114.6">C9</text>
<text x="172.7" y="117.1">100nF</text>
<text x="188" y="117.1">100nF</text>
<text x="188" y="114.6">C10</text>
<text x="203.2" y="117.1">100nF</text>
<text x="203.2" y="114.6">C11</text>
<text x="218.4" y="117.1">100nF</text>
<text x="218.4" y="114.6">C12</text>
<text x="233.7" y="117.1">100nF</text>
<text x="233.7" y="114.6">C13</text>
<text x="248.9" y="117.1">100nF</text>
<text x="248.9" y="114.6">C14</text>
<text x="49.3" y="120.2">GPIO29/ADC3</text>
<text x="66.6" y="120.2">VREG_PGND</text>
<text x="73.7" y="122.8">GND</text>
<text x="122.4" y="123.6">GND</text>
<text x="137.7" y="123.6">GND</text>
<text x="152.9" y="123.6">GND</text>
<text x="168.1" y="123.6">GND</text>
<text x="183.4" y="123.6">GND</text>
<text x="198.6" y="123.6">GND</text>
<text x="213.9" y="123.6">GND</text>
<text x="229.1" y="123.6">GND</text>
<text x="244.3" y="123.6">GND</text>
<text x="59.2" y="126.6">RP2350A</text>
<text x="121.8" y="132.2">+3V3</text>
<text x="127" y="142.5">1uF</text>
<text x="127" y="140">C15</text>
<text x="142.2" y="142.5">100nF</text>
<text x="142.2" y="140">C16</text>
<text x="308.6" y="141.8">Y1</text>
<text x="122.4" y="149">GND</text>
<text x="137.7" y="149">GND</text>
<text x="303.3" y="145.6">1</text>
<text x="315.1" y="145.6">3</text>
<text x="299.2" y="154.5">12MHz</text>
<text x="303.3" y="150.7">GND</text>
<text x="306.6" y="154.5">ABM8-272-T3</text>
<text x="312.4" y="150.7">GND</text>
<text x="41.4" y="179.9">TP1</text>
<text x="79.2" y="179.9">SW1</text>
<text x="123.3" y="179.9">J4</text>
<text x="297.2" y="178.1">C18</text>
<text x="315" y="178.1">C19</text>
<text x="332.8" y="178.1">R3</text>
<text x="39.1" y="183.7">1</text>
<text x="77.2" y="183.7">1</text>
<text x="83.9" y="183.7">2</text>
<text x="117.9" y="183.7">MP</text>
<text x="124.6" y="183.7">SWCLK</text>
<text x="297.2" y="180.6">15pF</text>
<text x="303" y="180.6">C0G</text>
<text x="315" y="180.6">15pF</text>
<text x="320.8" y="180.6">C0G</text>
<text x="332.8" y="180.6">1k</text>
<text x="41.1" y="187.6">RUN</text>
<text x="77" y="187.6">BOOTSEL</text>
<text x="127" y="188.8">GND</text>
<text x="292.6" y="187.1">GND</text>
<text x="310.4" y="187.1">GND</text>
<text x="117.3" y="197.7">SWD 3-pin</text>
<text x="125" y="193.9">SWDIO</text>
<text x="129.3" y="197.7">SH</text>
<text x="27.8" y="213.4">+3V3</text>
<text x="33" y="221.2">R4</text>
<text x="48.3" y="221.2">C20</text>
<text x="63.5" y="221.2">R5</text>
<text x="33" y="223.7">10k</text>
<text x="48.3" y="223.7">100nF</text>
<text x="63.5" y="223.7">1k</text>
<text x="43.7" y="230.3">GND</text>
<text x="38.4" y="271.2">PWR_FLAG</text>
<text x="71.4" y="271.2">PWR_FLAG</text>
</g>
<g font-size="1.8" fill="#0f0f0f">
<text x="294.3" y="45.4">QSPI_SS</text>
<text x="124.1" y="52.1" transform="rotate(-90 124.1 52.1)">DVDD</text>
<text x="139.4" y="52.1" transform="rotate(-90 139.4 52.1)">DVDD</text>
<text x="154.6" y="52.1" transform="rotate(-90 154.6 52.1)">DVDD</text>
<text x="169.8" y="52.1" transform="rotate(-90 169.8 52.1)">DVDD</text>
<text x="200.3" y="52.1" transform="rotate(-90 200.3 52.1)">VREG_AVDD</text>
<text x="291.9" y="50.5">QSPI_SCLK</text>
<text x="293" y="55.5">QSPI_SD0</text>
<text x="293" y="60.6">QSPI_SD1</text>
<text x="293" y="65.7">QSPI_SD2</text>
<text x="86.4" y="70.8">VREG_AVDD</text>
<text x="293" y="70.8">QSPI_SD3</text>
<text x="86.4" y="73.3">VREG_LX</text>
<text x="86.4" y="75.9">DVDD</text>
<text x="124.1" y="73" transform="rotate(-90 124.1 73)">VREG_LX</text>
<text x="185.1" y="75.4" transform="rotate(-90 185.1 75.4)">VREG_AVDD</text>
<text x="86.4" y="88.6">XOUT</text>
<text x="86.4" y="86">XIN</text>
<text x="86.4" y="93.6">SWCLK</text>
<text x="86.4" y="91.1">RUN</text>
<text x="86.4" y="96.2">SWDIO</text>
<text x="86.4" y="103.8">QSPI_SS</text>
<text x="86.4" y="106.3">QSPI_SCLK</text>
<text x="87.8" y="102.5">USB_DP</text>
<text x="86.4" y="114">QSPI_SD2</text>
<text x="86.4" y="108.9">QSPI_SD0</text>
<text x="86.4" y="111.4">QSPI_SD1</text>
<text x="309.5" y="108.3" transform="rotate(-90 309.5 108.3)">QSPI_SS</text>
<text x="86.4" y="116.5">QSPI_SD3</text>
<text x="139.4" y="133.3" transform="rotate(-90 139.4 133.3)">DVDD</text>
<text x="291.3" y="144.4">XIN</text>
<text x="325.1" y="144.4">XOUT_X</text>
<text x="294.3" y="171.4" transform="rotate(-90 294.3 171.4)">XIN</text>
<text x="312.1" y="171.4" transform="rotate(-90 312.1 171.4)">XOUT_X</text>
<text x="329.8" y="171.4" transform="rotate(-90 329.8 171.4)">XOUT</text>
<text x="26.3" y="182.5">RUN</text>
<text x="59.8" y="182.5">BOOT_SW</text>
<text x="139.7" y="182.5">SWCLK</text>
<text x="329.8" y="191.4" transform="rotate(-90 329.8 191.4)">XOUT_X</text>
<text x="139.7" y="192.7">SWDIO</text>
<text x="45.4" y="214.6" transform="rotate(-90 45.4 214.6)">RUN</text>
<text x="60.6" y="214.6" transform="rotate(-90 60.6 214.6)">QSPI_SS</text>
<text x="30.1" y="231.5" transform="rotate(-90 30.1 231.5)">RUN</text>
<text x="60.6" y="236.1" transform="rotate(-90 60.6 236.1)">BOOT_SW</text>
<text x="27.4" y="274">VREG_AVDD</text>
<text x="66" y="274">DVDD</text>
</g>
</svg>
